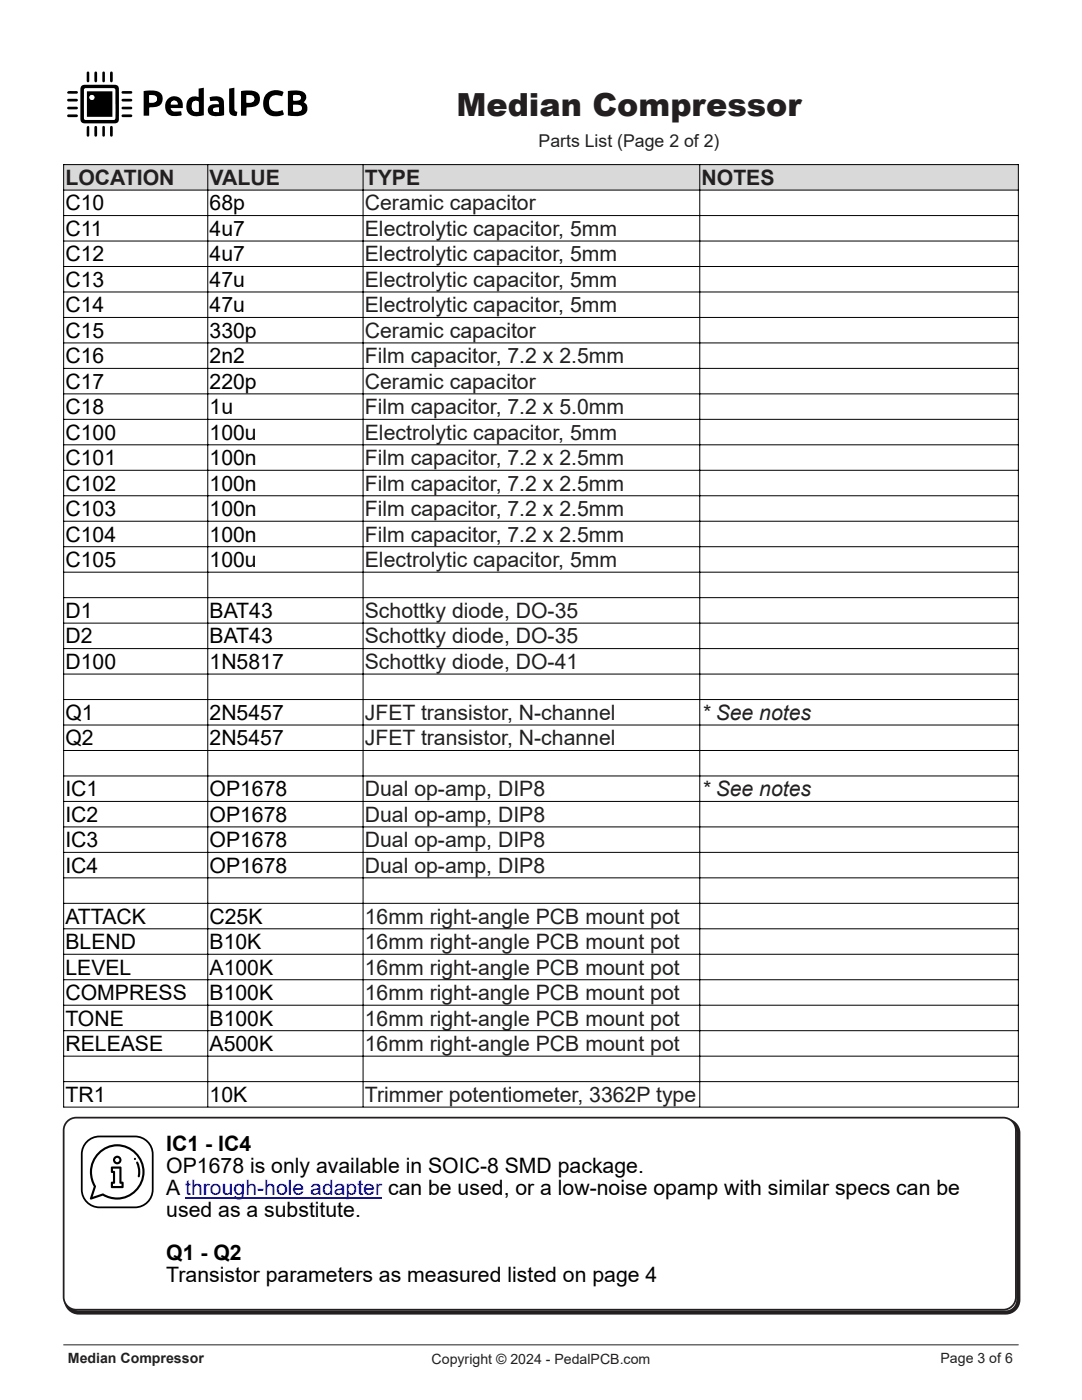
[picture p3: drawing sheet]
<svg xmlns="http://www.w3.org/2000/svg" width="216mm" height="279mm" viewBox="0 0 216 279" stroke-linecap="round" stroke-linejoin="round" font-family="sans-serif">
<path d="M12.7 268.4h190.5" fill="none" stroke="#231f20" stroke-width=".2"/>
<path d="M12.7 12.7v16.4h49.3v-16.4zM16.3 17.1a3.5 3.5 0 0 0-.3 2.2v3a3.4 3.4 0 0 0 .3 2.1 3.5 3.5 0 0 0 2.1 .2h3a3.5 3.5 0 0 0 2.1-.2l.2-.7v-5.4a.99 .99 0 0 0-.9-1.4h-4.4a3.5 3.5 0 0 0-2.1 .2zM57.4 18.2v4.8l1.6 .2a1.84 1.84 0 0 0 2.3-1.7 1.09 1.09 0 0 0-.7-1.1 1.31 1.31 0 0 0 .4-1.5 1.31 1.31 0 0 0-1.4-.8zM39.6 17.7v1.7a1.77 1.77 0 0 0-1.9 .3 1.77 1.77 0 0 0-.5 1.8 1.92 1.92 0 0 0 2.5 1.7l1-.2v-5.5zM28.7 18.2v4.9h1.1v-1.6l.2-.1a1.92 1.92 0 0 0 2.5-1.9 1.67 1.67 0 0 0-1.9-1.4zM48.1 18.2v4.9h1.1v-1.6a4.5 4.5 0 0 0 2.2-.6 1.7 1.7 0 0 0 .3-2 1.7 1.7 0 0 0-1.8-.8zM53.1 18.8a2.66 2.66 0 0 0-.3 3.2 2.66 2.66 0 0 0 3 1.2l.9-.4-.3-.8a1.79 1.79 0 0 1-2.6-.6l-.1-.3a1.58 1.58 0 0 1 .5-1.8 1.58 1.58 0 0 1 1.8-.1h.3l.3-.8a2.76 2.76 0 0 0-3.5 .4zM33.6 19.7a2.03 2.03 0 0 0-.4 2.5 2.03 2.03 0 0 0 2.4 .9l.6-.1-.1-.8-.9 .1a.86 .86 0 0 1-1.1-.7h2.4a1.78 1.78 0 0 0-.7-2.1 1.78 1.78 0 0 0-2.2 .2zM41.8 19.4l.2 .8 .8-.1a.64 .64 0 0 1 .9 .7 1.94 1.94 0 0 0-2.2 .8 1.21 1.21 0 0 0 1.4 1.6l1.8-.2v-2.2a1.44 1.44 0 0 0-2-1.6zM45.7 17.7v3.8a1.19 1.19 0 0 0 .3 1.3 1.19 1.19 0 0 0 1.2 .3l.2-.8a.59 .59 0 0 1-.6-.7v-4.1zM13.4 19.8v.3l.3 .2h1.5l.3-.3-.3-.3zM24.3 19.8v.3l.3 .2h1.5l.3-.3-.3-.3zM13.4 23v.3l.3 .1h1.5l.3-.3-.3-.3zM24.3 22.9v.4l.3 .1h1.5l.3-.3-.3-.3zM18.9 25.2l-.1 1.8 .3 .3 .2-.1 .1-.2v-1.5l-.1-.3zM18.9 14.3l-.1 1.8 .3 .3 .3-.3v-1.5l-.1-.3zM24.3 18.3v.3l.2 .1h1.6l.3-.3-.3-.2zM24.3 21.4v.3l.2 .1h1.6l.3-.3-.3-.2zM22.1 14.3l-.1 1.8 .2 .3 .3-.3v-1.5l-.1-.3zM22.1 25.2l-.1 1.8 .2 .3 .3-.3v-1.6l-.1-.2zM13.4 21.4v.3l.3 .1h1.5l.3-.2-.3-.3zM13.5 18.3l-.1 .3 .3 .1h1.5l.3-.3-.3-.2zM20.5 14.3l-.1 1.8 .3 .3 .2-.3v-1.5l-.1-.3zM17.4 25.2l-.1 1.8 .3 .3 .2-.3v-1.6l-.1-.2zM17.4 14.3l-.1 1.8 .3 .3 .2-.3v-1.5l-.1-.3zM20.5 25.2l-.1 1.8 .3 .3 .2-.3v-1.6l-.1-.2z" fill-rule="evenodd" fill="#fff"/>
<g fill="#000">
<path d="M13.5 18.3l1.7-.1 .3 .2-.3 .3h-1.5l-.3-.1z" fill-rule="evenodd"/>
<path d="M17.4 14.3h.3l.1 .3v1.5l-.2 .3-.3-.3z" fill-rule="evenodd"/>
<path d="M18.9 14.3h.4l.1 .3v1.5l-.3 .3-.3-.3z" fill-rule="evenodd"/>
<path d="M20.5 14.3h.3l.1 .3v1.5l-.2 .3-.3-.3z" fill-rule="evenodd"/>
<path d="M22.1 14.3h.3l.1 .3v1.5l-.3 .3-.2-.3z" fill-rule="evenodd"/>
<path d="M24.3 19.8l1.8-.1 .3 .3-.3 .3h-1.5l-.3-.2z" fill-rule="evenodd"/>
<path d="M24.3 18.3l1.8-.1 .3 .2-.3 .3h-1.6l-.2-.1z" fill-rule="evenodd"/>
<path d="M28.7 18.2l.2-.1a5.1 5.1 0 0 1 3 .4 1.71 1.71 0 0 1 .4 2 1.71 1.71 0 0 1-2 .9l-.5 .1v1.6h-1.1zM29.8 19v1.5a1.44 1.44 0 0 0 1.5-.5 .77 .77 0 0 0-.2-.8 .77 .77 0 0 0-.8-.2z" fill-rule="evenodd"/>
<path d="M39.6 17.7l1.1-.2v5.5a2.72 2.72 0 0 1-3.3-.7 2.21 2.21 0 0 1 1-3l1.2 .1zM38.5 20.3a1.19 1.19 0 0 0 .6 2h.5v-2a.78 .78 0 0 0-1.1 0z" fill-rule="evenodd"/>
<path d="M45.7 17.7l1.1-.2v4.1a.59 .59 0 0 0 .6 .7l-.2 .8a1.19 1.19 0 0 1-1.2-.3 1.19 1.19 0 0 1-.3-1.3z" fill-rule="evenodd"/>
<path d="M48.1 18.2l.2-.1a4.9 4.9 0 0 1 3.2 .5 1.7 1.7 0 0 1 .2 2 1.7 1.7 0 0 1-1.8 .8l-.7 .1v1.6h-1.1zM49.2 19v1.5a1.06 1.06 0 0 0 1.5-1 1.38 1.38 0 0 0-1.5-.5z" fill-rule="evenodd"/>
<path d="M57.4 18.2l1.7-.2a1.65 1.65 0 0 1 2 1.4l-.1 .4-.4 .6a1.41 1.41 0 0 1 .7 1.6 1.41 1.41 0 0 1-1.3 1.1l-1 .1-1.6-.2zM58.5 20.9v1.3l.7 .1a.74 .74 0 0 0 .9-.3 .74 .74 0 0 0 0-.9l-.6-.2zM58.6 19l-.1 .9a1.42 1.42 0 0 0 1.5-.2 .67 .67 0 0 0-.2-.7 .67 .67 0 0 0-.7-.1z" fill-rule="evenodd"/>
<path d="M13.4 21.4l1.8-.1 .3 .3-.3 .2h-1.5l-.3-.1z" fill-rule="evenodd"/>
<path d="M13.4 23l1.8-.2 .3 .3-.3 .3h-1.5l-.3-.1z" fill-rule="evenodd"/>
<path d="M13.4 19.8l1.8-.1 .3 .3-.3 .3h-1.5l-.3-.2z" fill-rule="evenodd"/>
<path d="M17.4 25.2h.3l.1 .2v1.6l-.2 .3-.3-.3z" fill-rule="evenodd"/>
<path d="M18.9 25.2h.4l.1 .3v1.5l-.1 .2-.2 .1-.3-.3z" fill-rule="evenodd"/>
<path d="M20.5 25.2h.3l.1 .2v1.6l-.2 .3-.3-.3z" fill-rule="evenodd"/>
<path d="M22.1 25.2h.3l.1 .2v1.6l-.3 .3-.2-.3z" fill-rule="evenodd"/>
<path d="M16.3 17.1a3.5 3.5 0 0 1 2.1-.2h3a3.6 3.6 0 0 1 2.1 .2l.2 .7v5.4a.99 .99 0 0 1-.9 1.4h-4.4a3.5 3.5 0 0 1-2.1-.2 3.4 3.4 0 0 1-.3-2.1v-3a3.5 3.5 0 0 1 .3-2.2zM16.9 17.7l-.1 .3v5.8l.4 .1h5.6l.2-.3v-5.8l-.4-.2z" fill-rule="evenodd"/>
<path d="M24.3 21.4l1.8-.1 .3 .2-.3 .3h-1.6l-.2-.1z" fill-rule="evenodd"/>
<path d="M24.3 22.9l1.8-.1 .3 .3-.3 .3h-1.5l-.3-.1z" fill-rule="evenodd"/>
<path d="M33.6 19.7a1.78 1.78 0 0 1 2.2-.2 1.78 1.78 0 0 1 .7 2.1h-2.4a1 1 0 0 0 1.4 .7l.6-.1 .1 .7a2.8 2.8 0 0 1-2.8-.3 2.32 2.32 0 0 1 .2-2.9zM34.2 20.3l-.1 .5h1.4a.7 .7 0 0 0-.5-.7 .7 .7 0 0 0-.8 .2z" fill-rule="evenodd"/>
<path d="M41.8 19.4a2.18 2.18 0 0 1 2.8 .6l.1 3a3.7 3.7 0 0 1-2.9-.2 1.24 1.24 0 0 1-.1-1.5 1.24 1.24 0 0 1 1.4-.5h.6a.74 .74 0 0 0-.4-.7 .74 .74 0 0 0-.8 0l-.5 .1zM42.6 21.6l-.1 .1a.41 .41 0 0 0 .3 .6l.9 .1v-.9z" fill-rule="evenodd"/>
<path d="M53.1 18.8a2.76 2.76 0 0 1 3.5-.4l-.3 .8h-.3a1.67 1.67 0 0 0-2.3 .7 1.67 1.67 0 0 0 .9 2.3h.7l1.1-.2 .3 .8a2.7 2.7 0 0 1-4.1-1.5v-1.3z" fill-rule="evenodd"/>
</g>
<g fill="#fff">
<path d="M16.9 17.7l5.7-.1 .4 .2v5.8l-.2 .3h-5.6l-.4-.1v-5.8zM17.3 18.2v5.1h5.1v-5.1z" fill-rule="evenodd"/>
<path d="M58.5 20.9h.7a.74 .74 0 0 1 .8 .2 .74 .74 0 0 1 .1 .9l-.5 .2h-1.1z" fill-rule="evenodd"/>
<path d="M58.6 19l.5-.1a.64 .64 0 0 1 .7 .2 .64 .64 0 0 1 .1 .8l-1.4 .1z" fill-rule="evenodd"/>
<path d="M38.5 20.3a.72 .72 0 0 1 1.1 .1v1.9a1.03 1.03 0 0 1-1.1-.2 1.03 1.03 0 0 1-.2-1.1z" fill-rule="evenodd"/>
<path d="M29.8 19h.5a.78 .78 0 0 1 1 .8 .78 .78 0 0 1-1.1 .7h-.4z" fill-rule="evenodd"/>
<path d="M49.2 19h.5a.79 .79 0 0 1 1 .8 .79 .79 0 0 1-1 .7h-.5z" fill-rule="evenodd"/>
<path d="M34.2 20.3a.7 .7 0 0 1 .8-.2 .7 .7 0 0 1 .5 .7h-1.4z" fill-rule="evenodd"/>
<path d="M42.6 21.6l1.1-.1v.9l-.9-.1a.42 .42 0 0 1-.3-.3 .42 .42 0 0 1 .1-.4z" fill-rule="evenodd"/>
</g>
<path d="M17.3 18.2v5.1h5.1v-5.1zM17.9 19.4a.49 .49 0 0 0 .9 0 .49 .49 0 0 0-.9 0z" fill-rule="evenodd" fill="#000"/>
<circle cx="18.3" cy="19.4" r=".49" fill="#fff"/>
<path d="M12.7 32.9h190.5v5h-190.5z" fill-rule="evenodd" fill="#d9d9d9"/>
<path d="M139.6 129.4v20.4h63.6v-20.4zM139.6 154.9v40.6h63.6v-40.6zM139.6 200.6v5.1h63.6v-5.1z" fill-rule="evenodd" fill="#fff"/>
<g fill="none" stroke="#000" stroke-width=".2">
<path d="M12.7 32.8v188.2M12.7 32.9h190.5M12.7 37.9h190.5M41.5 32.9v188M72.4 32.9v188M139.6 32.9v188M203.2 32.8v188.2M12.7 43h190.5M12.7 48.1h190.5M12.7 53.2h190.5M12.7 58.3h190.5M12.7 63.4h190.5"/>
<path d="M12.7 68.4h190.5M12.7 73.5h190.5M12.7 78.6h190.5M12.7 83.7h190.5M12.7 88.8h190.5M12.7 93.9h190.5M12.7 98.9h190.5M12.7 104h190.5M12.7 109.1h190.5M12.7 114.2h190.5M12.7 119.3h190.5M12.7 124.4h190.5"/>
<path d="M12.7 129.4h190.5M12.7 134.5h190.5M12.7 139.6h190.5M12.7 144.7h190.5M12.7 149.8h190.5M12.7 154.9h190.5M12.7 159.9h190.5M12.7 165h190.5M12.7 170.1h190.5M12.7 175.2h190.5M12.7 180.3h190.5M12.7 185.4h190.5"/>
<path d="M12.7 190.4h190.5M12.7 195.5h190.5M12.7 200.6h190.5M12.7 205.7h190.5M12.7 210.8h190.5M12.7 215.9h190.5M12.7 220.9h190.5"/>
</g>
<path d="M14.1 224.2l1-.5 .6-.1h185a2.52 2.52 0 0 1 2.5 2.5v33.3a2.52 2.52 0 0 1-2.5 2.5h-185a2.52 2.52 0 0 1-2.5-2.5v-33.3a2.52 2.52 0 0 1 .9-1.9z" fill-rule="evenodd" fill="#fff" stroke="#231f20" stroke-width=".82"/>
<path d="M13.3 224a2.52 2.52 0 0 1 1.9-.9h185a2.52 2.52 0 0 1 2.5 2.5v33.3a2.52 2.52 0 0 1-2.5 2.5h-185a2.52 2.52 0 0 1-2.5-2.5v-33.3l.1-.6z" fill-rule="evenodd" fill="#fff" stroke="#231f20" stroke-width=".35"/>
<path d="M37 239h39.3" fill="none" stroke="#00f" stroke-width=".31"/>
<path d="M17.4 227.8a3.5 3.5 0 0 1 2.5-1h7a3.5 3.5 0 0 1 3.6 3.5v7.1a3.5 3.5 0 0 1-3.6 3.6h-7a3.5 3.5 0 0 1-3.6-3.6v-7.1a3.5 3.5 0 0 1 1.1-2.5z" fill="none" stroke="#000" stroke-width=".35"/>
<g fill="#000">
<path d="M27.3 231.8h.1a3.9 3.9 0 0 1 .4 3.1l-.1 .1-.2-.3a4.7 4.7 0 0 0-.3-2.7z"/>
<path d="M22.5 231.5a.86 .86 0 0 0 1.7 0 .86 .86 0 0 0-1.7 0zM23 231.5a.43 .43 0 0 1 .8 0 .43 .43 0 0 1-.8 0z"/>
<path d="M19.6 230a5.6 5.6 0 0 0-.9 6.8l-.8 2.3 .1 .2 .2 .1 2.3-.8a5.5 5.5 0 0 0 8.3-4.9 5.5 5.5 0 0 0-8.6-4.3zM20.2 230a5.1 5.1 0 0 1 8.2 3.6 5.1 5.1 0 0 1-7.8 4.6l-2.1 .7 .6-2.1a5.5 5.5 0 0 1 1.1-6.8z"/>
<path d="M22.2 232.9l-.1 1 .1 .1 .3 .1v1.7l-.3 .1-.1 .1 .1 1.1h2.4l.1-1.1-.1-.1-.4-.1v-2.9zM22.5 233.2h1.3v2.8l.1 .2 .3 .1v.4h-1.7v-.4l.4-.1 .1-.2v-2.1l-.1-.2h-.4z"/>
<circle cx="26.9" cy="231.3" r=".21"/>
</g>
<text font-size="6.3" fill="#231f20" x="91.1" y="23.1">Median Compressor</text>
<g font-size="4.2" fill="#231f20">
<text x="13.1" y="36.9">LOCATION</text>
<text x="41.8" y="36.9">VALUE</text>
<text x="72.8" y="36.9">TYPE</text>
<text x="72.8" y="42">Ceramic capacitor</text>
<text x="140" y="36.9">NOTES</text>
<text x="72.8" y="47.1">Electrolytic capacitor, 5mm</text>
<text x="72.8" y="52.2">Electrolytic capacitor, 5mm</text>
<text x="72.8" y="57.2">Electrolytic capacitor, 5mm</text>
<text x="72.8" y="62.3">Electrolytic capacitor, 5mm</text>
<text x="72.8" y="67.4">Ceramic capacitor</text>
<text x="72.8" y="72.5">Film capacitor, 7.2 x 2.5mm</text>
<text x="72.8" y="77.6">Ceramic capacitor</text>
<text x="72.8" y="82.7">Film capacitor, 7.2 x 5.0mm</text>
<text x="72.8" y="87.7">Electrolytic capacitor, 5mm</text>
<text x="72.8" y="92.8">Film capacitor, 7.2 x 2.5mm</text>
<text x="72.8" y="97.9">Film capacitor, 7.2 x 2.5mm</text>
<text x="72.8" y="103">Film capacitor, 7.2 x 2.5mm</text>
<text x="72.8" y="108.1">Film capacitor, 7.2 x 2.5mm</text>
<text x="72.8" y="113.2">Electrolytic capacitor, 5mm</text>
<text x="72.8" y="123.3">Schottky diode, DO-35</text>
<text x="72.8" y="128.4">Schottky diode, DO-35</text>
<text x="72.8" y="133.5">Schottky diode, DO-41</text>
<text x="72.8" y="143.7">JFET transistor, N-channel</text>
<text x="140" y="143.7">* See notes</text>
<text x="72.8" y="148.8">JFET transistor, N-channel</text>
<text x="72.8" y="158.9">Dual op-amp, DIP8</text>
<text x="140" y="158.9">* See notes</text>
<text x="72.8" y="164">Dual op-amp, DIP8</text>
<text x="72.8" y="169.1">Dual op-amp, DIP8</text>
<text x="72.8" y="174.2">Dual op-amp, DIP8</text>
<text x="72.8" y="184.3">16mm right-angle PCB mount pot</text>
<text x="72.8" y="189.4">16mm right-angle PCB mount pot</text>
<text x="72.8" y="194.5">16mm right-angle PCB mount pot</text>
<text x="72.8" y="199.6">16mm right-angle PCB mount pot</text>
<text x="72.8" y="204.7">16mm right-angle PCB mount pot</text>
<text x="72.8" y="209.8">16mm right-angle PCB mount pot</text>
<text x="72.8" y="219.9">Trimmer potentiometer, 3362P type</text>
</g>
<g font-size="4.2">
<text x="13.1" y="42">C10</text>
<text x="41.8" y="42">68p</text>
<text x="13.1" y="47.1">C11</text>
<text x="41.8" y="47.1">4u7</text>
<text x="13.1" y="52.2">C12</text>
<text x="41.8" y="52.2">4u7</text>
<text x="13.1" y="57.2">C13</text>
<text x="41.8" y="57.2">47u</text>
<text x="13.1" y="62.3">C14</text>
<text x="41.8" y="62.3">47u</text>
<text x="13.1" y="67.4">C15</text>
<text x="41.8" y="67.4">330p</text>
<text x="13.1" y="72.5">C16</text>
<text x="13.1" y="77.6">C17</text>
<text x="41.8" y="72.5">2n2</text>
<text x="41.8" y="77.6">220p</text>
<text x="13.1" y="82.7">C18</text>
<text x="41.8" y="82.7">1u</text>
<text x="13.1" y="87.7">C100</text>
<text x="41.8" y="87.7">100u</text>
<text x="13.1" y="92.8">C101</text>
<text x="41.8" y="92.8">100n</text>
<text x="13.1" y="97.9">C102</text>
<text x="41.8" y="97.9">100n</text>
<text x="13.1" y="103">C103</text>
<text x="41.8" y="103">100n</text>
<text x="13.1" y="108.1">C104</text>
<text x="13.1" y="113.2">C105</text>
<text x="41.8" y="108.1">100n</text>
<text x="41.8" y="113.2">100u</text>
<text x="13.1" y="123.3">D1</text>
<text x="41.8" y="123.3">BAT43</text>
<text x="13.1" y="128.4">D2</text>
<text x="41.8" y="128.4">BAT43</text>
<text x="13.1" y="133.5">D100</text>
<text x="41.8" y="133.5">1N5817</text>
<text x="13.1" y="143.7">Q1</text>
<text x="41.8" y="143.7">2N5457</text>
<text x="13.1" y="148.8">Q2</text>
<text x="41.8" y="148.8">2N5457</text>
<text x="13.1" y="158.9">IC1</text>
<text x="41.8" y="158.9">OP1678</text>
<text x="13.1" y="164">IC2</text>
<text x="41.8" y="164">OP1678</text>
<text x="13.1" y="169.1">IC3</text>
<text x="41.8" y="169.1">OP1678</text>
<text x="13.1" y="174.2">IC4</text>
<text x="41.8" y="174.2">OP1678</text>
<text x="13.1" y="184.3">ATTACK</text>
<text x="41.8" y="184.3">C25K</text>
<text x="13.1" y="189.4">BLEND</text>
<text x="41.8" y="189.4">B10K</text>
<text x="13.1" y="194.5">LEVEL</text>
<text x="41.8" y="194.5">A100K</text>
<text x="13.1" y="199.6">COMPRESS</text>
<text x="41.8" y="199.6">B100K</text>
<text x="13.1" y="204.7">TONE</text>
<text x="13.1" y="209.8">RELEASE</text>
<text x="41.8" y="204.7">B100K</text>
<text x="41.8" y="209.8">A500K</text>
<text x="13.1" y="219.9">TR1</text>
<text x="41.8" y="219.9">10K</text>
<text x="33.2" y="229.7">IC1 - IC4</text>
<text x="33.2" y="234">OP1678 is only available in SOIC-8 SMD package.</text>
<text x="33.2" y="238.4">A through-hole adapter can be used, or a low-noise opamp with similar specs can be</text>
<text x="33.2" y="242.8">used as a substitute.</text>
<text x="33.2" y="251.5">Q1 - Q2</text>
<text x="33.2" y="255.9">Transistor parameters as measured listed on page 4</text>
</g>
<text font-size="3.5" fill="#231f20" x="107.5" y="29.3">Parts List (Page 2 of 2)</text>
<g font-size="2.8" fill="#231f20">
<text x="13.5" y="272">Median Compressor</text>
<text x="86.1" y="272.2">Copyright © 2024 - PedalPCB.com</text>
<text x="187.7" y="272">Page 3 of 6</text>
</g>
</svg>
